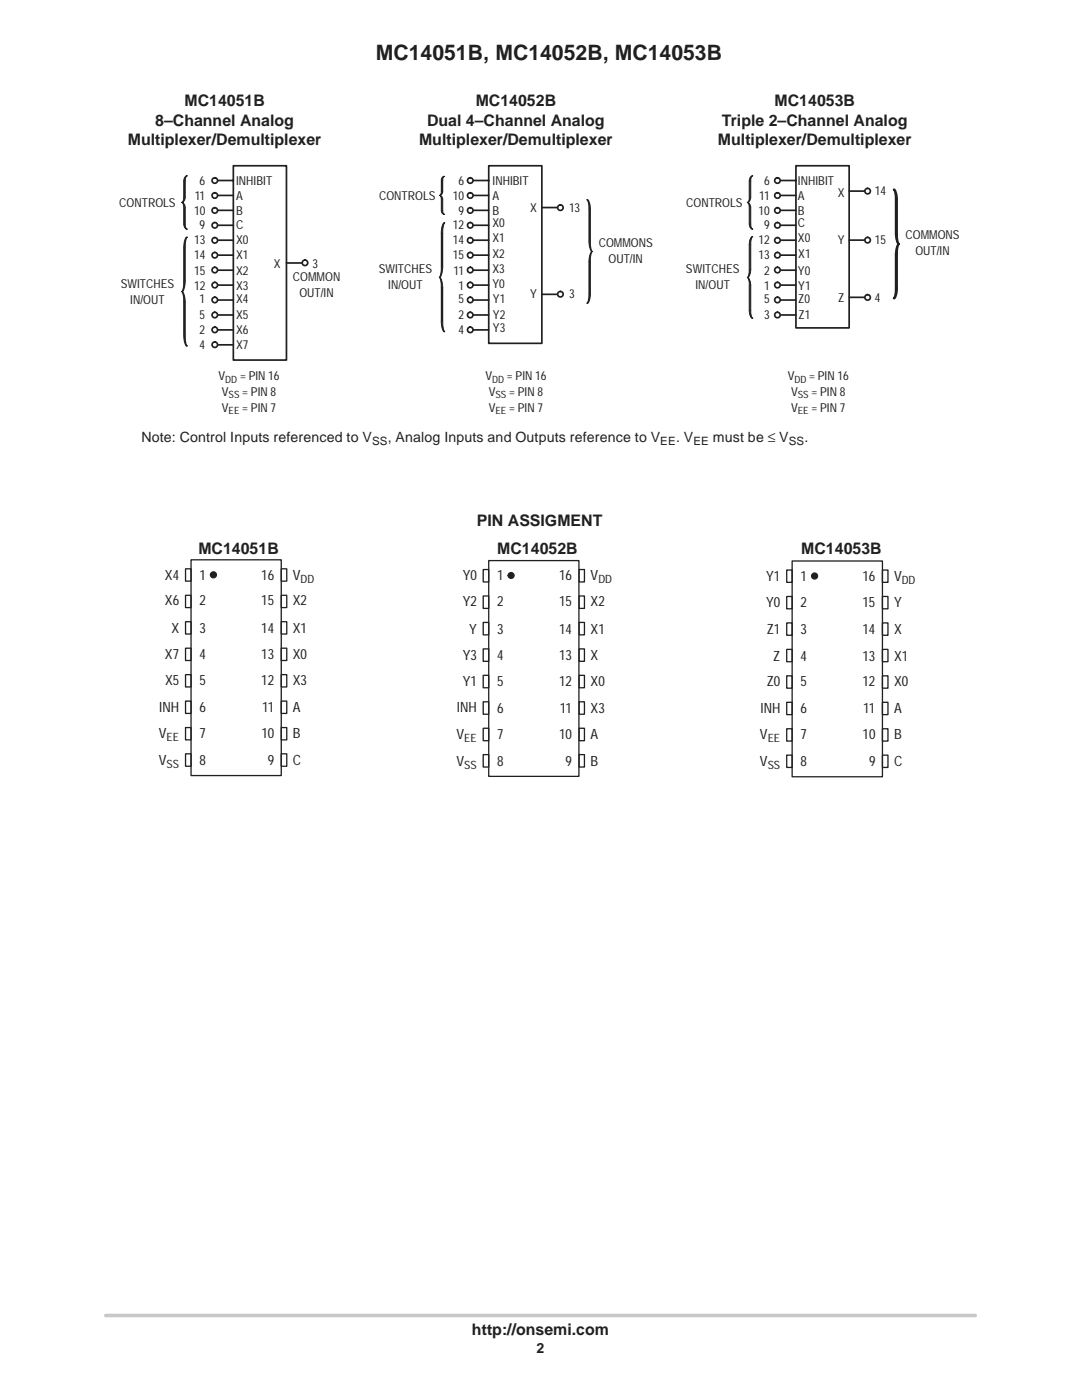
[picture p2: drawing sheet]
<svg xmlns="http://www.w3.org/2000/svg" width="216mm" height="279mm" viewBox="0 0 216 279" stroke-linecap="round" stroke-linejoin="round" font-family="sans-serif">
<path d="M21.1 262.5h173.5" fill="none" stroke="#c7c8ca" stroke-width=".72"/>
<path d="M42.9 36h3.7M46.6 33.1h10.6v38.8h-10.6z" fill="none" stroke="#231f20" stroke-width=".34"/>
<circle cx="42.9" cy="36" r=".55" fill="#fff"/>
<g fill="none" stroke="#231f20" stroke-width=".34">
<path d="M42.9 39h3.7"/>
<circle cx="42.9" cy="36" r=".55"/>
</g>
<circle cx="42.9" cy="39" r=".55" fill="#fff"/>
<g fill="none" stroke="#231f20" stroke-width=".34">
<path d="M42.9 42h3.7"/>
<circle cx="42.9" cy="39" r=".55"/>
</g>
<circle cx="42.9" cy="42" r=".55" fill="#fff"/>
<g fill="none" stroke="#231f20" stroke-width=".34">
<path d="M42.9 45h3.7"/>
<circle cx="42.9" cy="42" r=".55"/>
</g>
<circle cx="42.9" cy="45" r=".55" fill="#fff"/>
<g fill="none" stroke="#231f20" stroke-width=".34">
<path d="M42.9 47.9h3.7"/>
<circle cx="42.9" cy="45" r=".55"/>
</g>
<circle cx="42.9" cy="48" r=".55" fill="#fff"/>
<g fill="none" stroke="#231f20" stroke-width=".34">
<path d="M42.9 50.9h3.7"/>
<circle cx="42.9" cy="48" r=".55"/>
</g>
<circle cx="42.9" cy="50.9" r=".55" fill="#fff"/>
<g fill="none" stroke="#231f20" stroke-width=".34">
<path d="M42.9 53.9h3.7"/>
<circle cx="42.9" cy="50.9" r=".55"/>
</g>
<circle cx="42.9" cy="53.9" r=".55" fill="#fff"/>
<g fill="none" stroke="#231f20" stroke-width=".34">
<path d="M42.9 56.9h3.7"/>
<circle cx="42.9" cy="53.9" r=".55"/>
</g>
<circle cx="42.9" cy="56.9" r=".55" fill="#fff"/>
<g fill="none" stroke="#231f20" stroke-width=".34">
<path d="M42.9 59.9h3.7"/>
<circle cx="42.9" cy="56.9" r=".55"/>
</g>
<circle cx="42.9" cy="59.9" r=".55" fill="#fff"/>
<g fill="none" stroke="#231f20" stroke-width=".34">
<path d="M42.9 62.9h3.7"/>
<circle cx="42.9" cy="59.9" r=".55"/>
</g>
<circle cx="42.9" cy="62.9" r=".55" fill="#fff"/>
<g fill="none" stroke="#231f20" stroke-width=".34">
<path d="M42.9 65.8h3.7"/>
<circle cx="42.9" cy="62.9" r=".55"/>
</g>
<circle cx="42.9" cy="65.8" r=".55" fill="#fff"/>
<g fill="none" stroke="#231f20" stroke-width=".34">
<path d="M42.9 68.8h3.7"/>
<circle cx="42.9" cy="65.8" r=".55"/>
</g>
<circle cx="42.9" cy="68.8" r=".55" fill="#fff"/>
<g fill="none" stroke="#231f20" stroke-width=".34">
<path d="M57.2 52.5h3.7"/>
<circle cx="42.9" cy="68.8" r=".55"/>
</g>
<circle cx="60.9" cy="52.5" r=".55" fill="#fff"/>
<g fill="none" stroke="#231f20" stroke-width=".34">
<path d="M93.8 36h3.7M97.5 33.1h10.6v35.4h-10.6z"/>
<circle cx="60.9" cy="52.5" r=".55"/>
</g>
<circle cx="93.8" cy="36" r=".55" fill="#fff"/>
<g fill="none" stroke="#231f20" stroke-width=".34">
<path d="M93.8 39h3.7"/>
<circle cx="93.8" cy="36" r=".55"/>
</g>
<circle cx="93.8" cy="39" r=".55" fill="#fff"/>
<g fill="none" stroke="#231f20" stroke-width=".34">
<path d="M93.8 42h3.7"/>
<circle cx="93.8" cy="39" r=".55"/>
</g>
<circle cx="93.8" cy="42" r=".55" fill="#fff"/>
<g fill="none" stroke="#231f20" stroke-width=".34">
<path d="M93.8 45h3.7"/>
<circle cx="93.8" cy="42" r=".55"/>
</g>
<circle cx="93.8" cy="45" r=".55" fill="#fff"/>
<g fill="none" stroke="#231f20" stroke-width=".34">
<path d="M93.8 47.9h3.7"/>
<circle cx="93.8" cy="45" r=".55"/>
</g>
<circle cx="93.8" cy="48" r=".55" fill="#fff"/>
<g fill="none" stroke="#231f20" stroke-width=".34">
<path d="M93.8 50.9h3.7"/>
<circle cx="93.8" cy="48" r=".55"/>
</g>
<circle cx="93.8" cy="50.9" r=".55" fill="#fff"/>
<g fill="none" stroke="#231f20" stroke-width=".34">
<path d="M93.8 53.9h3.7"/>
<circle cx="93.8" cy="50.9" r=".55"/>
</g>
<circle cx="93.8" cy="53.9" r=".55" fill="#fff"/>
<g fill="none" stroke="#231f20" stroke-width=".34">
<path d="M93.8 56.9h3.7"/>
<circle cx="93.8" cy="53.9" r=".55"/>
</g>
<circle cx="93.8" cy="56.9" r=".55" fill="#fff"/>
<g fill="none" stroke="#231f20" stroke-width=".34">
<path d="M93.8 59.9h3.7"/>
<circle cx="93.8" cy="56.9" r=".55"/>
</g>
<circle cx="93.8" cy="59.9" r=".55" fill="#fff"/>
<g fill="none" stroke="#231f20" stroke-width=".34">
<path d="M93.8 62.9h3.7"/>
<circle cx="93.8" cy="59.9" r=".55"/>
</g>
<circle cx="93.8" cy="62.9" r=".55" fill="#fff"/>
<g fill="none" stroke="#231f20" stroke-width=".34">
<path d="M93.8 65.8h3.7"/>
<circle cx="93.8" cy="62.9" r=".55"/>
</g>
<circle cx="93.8" cy="65.8" r=".55" fill="#fff"/>
<g fill="none" stroke="#231f20" stroke-width=".34">
<path d="M108.1 41.4h3.7"/>
<circle cx="93.8" cy="65.8" r=".55"/>
</g>
<circle cx="111.8" cy="41.4" r=".55" fill="#fff"/>
<g fill="none" stroke="#231f20" stroke-width=".34">
<path d="M108.1 58.7h3.7"/>
<circle cx="111.8" cy="41.4" r=".55"/>
</g>
<circle cx="111.8" cy="58.7" r=".55" fill="#fff"/>
<g fill="none" stroke="#231f20" stroke-width=".34">
<path d="M155.1 36h3.7M158.8 33.1h10.6v32.3h-10.6z"/>
<circle cx="111.8" cy="58.7" r=".55"/>
</g>
<circle cx="155.1" cy="36" r=".55" fill="#fff"/>
<g fill="none" stroke="#231f20" stroke-width=".34">
<path d="M155.1 39h3.7"/>
<circle cx="155.1" cy="36" r=".55"/>
</g>
<circle cx="155.1" cy="39" r=".55" fill="#fff"/>
<g fill="none" stroke="#231f20" stroke-width=".34">
<path d="M155.1 42h3.7"/>
<circle cx="155.1" cy="39" r=".55"/>
</g>
<circle cx="155.1" cy="42" r=".55" fill="#fff"/>
<g fill="none" stroke="#231f20" stroke-width=".34">
<path d="M155.1 45h3.7"/>
<circle cx="155.1" cy="42" r=".55"/>
</g>
<circle cx="155.1" cy="45" r=".55" fill="#fff"/>
<g fill="none" stroke="#231f20" stroke-width=".34">
<path d="M155.1 47.9h3.7"/>
<circle cx="155.1" cy="45" r=".55"/>
</g>
<circle cx="155.1" cy="48" r=".55" fill="#fff"/>
<g fill="none" stroke="#231f20" stroke-width=".34">
<path d="M155.1 50.9h3.7"/>
<circle cx="155.1" cy="48" r=".55"/>
</g>
<circle cx="155.1" cy="50.9" r=".55" fill="#fff"/>
<g fill="none" stroke="#231f20" stroke-width=".34">
<path d="M155.1 53.9h3.7"/>
<circle cx="155.1" cy="50.9" r=".55"/>
</g>
<circle cx="155.1" cy="53.9" r=".55" fill="#fff"/>
<g fill="none" stroke="#231f20" stroke-width=".34">
<path d="M155.1 56.9h3.7"/>
<circle cx="155.1" cy="53.9" r=".55"/>
</g>
<circle cx="155.1" cy="56.9" r=".55" fill="#fff"/>
<g fill="none" stroke="#231f20" stroke-width=".34">
<path d="M155.1 59.9h3.7"/>
<circle cx="155.1" cy="56.9" r=".55"/>
</g>
<circle cx="155.1" cy="59.9" r=".55" fill="#fff"/>
<g fill="none" stroke="#231f20" stroke-width=".34">
<path d="M155.1 62.9h3.7"/>
<circle cx="155.1" cy="59.9" r=".55"/>
</g>
<circle cx="155.1" cy="62.9" r=".55" fill="#fff"/>
<g fill="none" stroke="#231f20" stroke-width=".34">
<path d="M169.4 38.1h3.7"/>
<circle cx="155.1" cy="62.9" r=".55"/>
</g>
<circle cx="173.1" cy="38.1" r=".55" fill="#fff"/>
<g fill="none" stroke="#231f20" stroke-width=".34">
<path d="M169.4 59.3h3.7"/>
<circle cx="173.1" cy="38.1" r=".55"/>
</g>
<circle cx="173.1" cy="59.4" r=".55" fill="#fff"/>
<g fill="none" stroke="#231f20" stroke-width=".34">
<path d="M169.4 47.9h3.7"/>
<circle cx="173.1" cy="59.4" r=".55"/>
</g>
<circle cx="173.1" cy="47.9" r=".55" fill="#fff"/>
<circle cx="173.1" cy="47.9" r=".55" fill="none" stroke="#231f20" stroke-width=".34"/>
<path d="M36.7 39.4h.3l-.1 .3-.5 .7 .4 .4 .2 .6h-.3l-.1-.6-.3-.4 .3-.4z" fill-rule="evenodd" fill="#231f20"/>
<path d="M36.7 36.1l-.1 3.6-.1 .5-.2 .2 .3 .4 .1 .6M37 36.1l-.1 3.4-.1 .5-.4 .4 .4 .4 .1 .5 .1 3.4M36.7 41.4v3.3" fill="none" stroke="#231f20" stroke-width=".2"/>
<path d="M36.8 36.1v3.3M36.8 41.4v3.3" fill="none" stroke="#231f20" stroke-width=".3"/>
<path d="M37 35.2l.4-.1-.4 .4v.6h-.3z" fill-rule="evenodd" fill="#231f20"/>
<path d="M37.4 35.1l-.4 .4v.6M37.4 35.1a.79 .79 0 0 0-.7 1" fill="none" stroke="#231f20" stroke-width=".2"/>
<path d="M36.7 44.7h.3v.7l.4 .3a.8 .8 0 0 1-.7-1z" fill-rule="evenodd" fill="#231f20"/>
<path d="M36.7 44.7a.79 .79 0 0 0 .7 1l-.4-.3v-.7" fill="none" stroke="#231f20" stroke-width=".2"/>
<path d="M36.7 56.1h.3l-.1 .5-.2 1-.3 .6 .3 .6 .3 1.5h-.3l-.2-1.6-.2-.5 .3-.9z" fill-rule="evenodd" fill="#231f20"/>
<path d="M36.7 49.4l-.1 7.4-.1 .9-.2 .5 .2 .5 .1 1 .1 7.3M37 49.4l-.1 7-.2 1.2-.3 .6 .3 .6 .3 1.5M37 60.3v6.7" fill="none" stroke="#231f20" stroke-width=".2"/>
<path d="M36.8 49.4v6.7M36.8 60.3v6.7" fill="none" stroke="#231f20" stroke-width=".3"/>
<path d="M36.7 67h.3v1.1l.3 1a2.3 2.3 0 0 1-.6-2.1z" fill-rule="evenodd" fill="#231f20"/>
<path d="M36.7 67a3.2 3.2 0 0 0 .6 2.1l-.3-1v-1.1" fill="none" stroke="#231f20" stroke-width=".2"/>
<path d="M37.1 47.4l.3-.1-.4 1v1.1h-.3l.1-1z" fill-rule="evenodd" fill="#231f20"/>
<path d="M36.7 49.4a3.2 3.2 0 0 1 .6-2.1l-.3 1v1.1" fill="none" stroke="#231f20" stroke-width=".2"/>
<path d="M88.1 38.3h.2v.1l-.5 .6 .3 .2 .2 .5h-.2l-.1-.5-.3-.2 .3-.3z" fill-rule="evenodd" fill="#231f20"/>
<path d="M87.7 39l.3 .4 .1 2.6M88.1 35.9l-.1 2.6-.3 .5M88.3 35.9v2.5l-.5 .6 .5 .5v2.6" fill="none" stroke="#231f20" stroke-width=".2"/>
<path d="M88.2 39.7v2.4M88.2 35.9v2.4" fill="none" stroke="#231f20" stroke-width=".28"/>
<path d="M88.3 35.3l.4-.1-.3 .2-.1 .5h-.2z" fill-rule="evenodd" fill="#231f20"/>
<path d="M88.7 35.2l-.3 .2-.1 .5M88.7 35.2a.66 .66 0 0 0-.6 .7" fill="none" stroke="#231f20" stroke-width=".2"/>
<path d="M88.1 42l.2 .1 .1 .4 .3 .3a.72 .72 0 0 1-.6-.8z" fill-rule="evenodd" fill="#231f20"/>
<path d="M88.1 42v.2a.63 .63 0 0 0 .6 .6M88.3 42.1l.1 .4 .3 .3" fill="none" stroke="#231f20" stroke-width=".2"/>
<path d="M88.1 53.3l.2-.1v.5l-.2 1.1-.3 .6 .3 .5 .2 1.5h-.2l-.1-1.1-.3-1 .2-.5z" fill-rule="evenodd" fill="#231f20"/>
<path d="M87.7 55.4l.2 .5 .1 .9 .1 7.3M88.1 53.3l-.2 1.5-.2 .5M88.1 46.6v6.6M88.3 46.6v7l-.2 1.2-.3 .6 .3 .5 .2 1.2v7" fill="none" stroke="#231f20" stroke-width=".2"/>
<path d="M88.2 46.6v6.6M88.2 57.4v6.7" fill="none" stroke="#231f20" stroke-width=".28"/>
<path d="M88 64.1h.3l.1 1.2 .3 .9a2.32 2.32 0 0 1-.7-2.1z" fill-rule="evenodd" fill="#231f20"/>
<path d="M88 64.1a3.2 3.2 0 0 0 .7 2.1l-.3-.9-.1-1.2" fill="none" stroke="#231f20" stroke-width=".2"/>
<path d="M88.5 44.5h.2l-.3 .9-.1 1.2h-.3l.1-1.1z" fill-rule="evenodd" fill="#231f20"/>
<path d="M88.3 46.6l.1-1.2 .3-1a2.32 2.32 0 0 0-.7 2.2" fill="none" stroke="#231f20" stroke-width=".2"/>
<path d="M149.5 39.4h.3v.3l-.5 .7 .3 .4 .2 .6h-.3l-.1-.6-.3-.4a.87 .87 0 0 0 .4-1z" fill-rule="evenodd" fill="#231f20"/>
<path d="M149.5 36.1v3.3M149.5 39.4l-.1 .6-.3 .4 .3 .4 .1 .6M149.8 36.1v3.4l-.2 .5-.3 .4 .3 .4 .2 .5v3.4M149.5 41.4v3.3" fill="none" stroke="#231f20" stroke-width=".2"/>
<path d="M149.7 36.1v3.3M149.7 41.4v3.3" fill="none" stroke="#231f20" stroke-width=".3"/>
<path d="M149.8 35.2l.4-.1-.3 .4-.1 .6h-.3z" fill-rule="evenodd" fill="#231f20"/>
<path d="M150.2 35.1l-.3 .4-.1 .6M150.2 35.1a.79 .79 0 0 0-.7 1" fill="none" stroke="#231f20" stroke-width=".2"/>
<path d="M149.5 44.7h.3l.1 .7 .3 .3a.8 .8 0 0 1-.7-1z" fill-rule="evenodd" fill="#231f20"/>
<path d="M149.5 44.7a.79 .79 0 0 0 .7 1l-.3-.3-.1-.7" fill="none" stroke="#231f20" stroke-width=".2"/>
<path d="M149.5 53.8h.3l-.2 1.2-.3 .4 .3 .4 .2 .8v.4l-.3-.1a1.94 1.94 0 0 0-.4-1.5 1.97 1.97 0 0 0 .4-1.6z" fill-rule="evenodd" fill="#231f20"/>
<path d="M149.5 53.8a2.06 2.06 0 0 1-.4 1.6 1.85 1.85 0 0 1 .4 1.5v5M149.5 48.8v5M149.8 53.8l-.2 1.2-.3 .4 .3 .4 .2 1.2M149.8 48.8v5M149.8 56.9v5.1" fill="none" stroke="#231f20" stroke-width=".2"/>
<path d="M149.7 48.8v5M149.7 56.9v5.1" fill="none" stroke="#231f20" stroke-width=".3"/>
<path d="M149.5 61.9l.3 .1a1.91 1.91 0 0 0 .4 1.5 1.74 1.74 0 0 1-.7-1.6z" fill-rule="evenodd" fill="#231f20"/>
<path d="M149.5 61.9v.5a1.11 1.11 0 0 0 .7 1.1 1.83 1.83 0 0 1-.4-1.5" fill="none" stroke="#231f20" stroke-width=".2"/>
<path d="M149.9 47.3l.3-.1a1.91 1.91 0 0 0-.4 1.6h-.3v-.2l.1-.7z" fill-rule="evenodd" fill="#231f20"/>
<path d="M149.8 48.8a1.83 1.83 0 0 1 .4-1.6h-.1a1.85 1.85 0 0 0-.6 1.6" fill="none" stroke="#231f20" stroke-width=".2"/>
<path d="M117.5 48.2h.3l.1 1.1 .3 .9-.3 .9-.1 1.1h-.3v-.5l.2-1 .4-.5-.4-.6z" fill-rule="evenodd" fill="#231f20"/>
<path d="M117.5 41.8v6.7l.2 1.1 .4 .6-.4 .5-.2 1.2v6.6M117.8 48.2l.1 1.1 .3 .9-.3 .5-.1 .9v6.9M117.8 41.9v6.3" fill="none" stroke="#231f20" stroke-width=".2"/>
<path d="M117.7 41.8v6.4M117.7 52.2v6.3" fill="none" stroke="#231f20" stroke-width=".28"/>
<path d="M117.5 58.5h.3a2.92 2.92 0 0 1-.6 2l.3-.9z" fill-rule="evenodd" fill="#231f20"/>
<path d="M117.8 58.5a2.92 2.92 0 0 1-.6 2l.3-.9v-1.1" fill="none" stroke="#231f20" stroke-width=".2"/>
<path d="M117.1 39.9h.1a2.14 2.14 0 0 1 .6 2l-.3-.1v-1.1z" fill-rule="evenodd" fill="#231f20"/>
<path d="M117.5 41.8v-1.1l-.3-.8a2.14 2.14 0 0 1 .6 2" fill="none" stroke="#231f20" stroke-width=".2"/>
<path d="M178.7 46.6h.3l.1 1.2 .3 .9-.3 .9-.1 1.2h-.3l.2-1.5 .4-.6-.4-.6z" fill-rule="evenodd" fill="#231f20"/>
<path d="M178.7 39.9v7l.2 1.2 .4 .6-.4 .6-.2 1.2v7M179 39.9v6.7M179 46.6l.1 1.2 .3 .9M179.4 48.7l-.3 .5-.1 1v7.3" fill="none" stroke="#231f20" stroke-width=".34"/>
<path d="M178.9 39.9v6.7M178.9 50.8v6.7" fill="none" stroke="#231f20" stroke-width=".28"/>
<path d="M178.7 57.5l.3-.1a3.2 3.2 0 0 1-.6 2.2l.3-1z" fill-rule="evenodd" fill="#231f20"/>
<path d="M178.7 57.5l-.1 1.5-.3 .5M179 57.4a3.2 3.2 0 0 1-.6 2.2l-.1-.1" fill="none" stroke="#231f20" stroke-width=".34"/>
<path d="M178.3 37.8h.1a2.32 2.32 0 0 1 .6 2.1h-.3v-1.2z" fill-rule="evenodd" fill="#231f20"/>
<path d="M178.3 37.8h.1a2.32 2.32 0 0 1 .6 2.1M178.3 37.8l.4 .9v1.2" fill="none" stroke="#231f20" stroke-width=".34"/>
<g fill="none" stroke="#231f20" stroke-width=".26">
<path d="M37 113.5h1.1v2.5h-1.1zM37 118.8h1.1v2.5h-1.1zM38.1 111.7h18v43.1h-18zM56.1 113.5h1.1v2.5h-1.1zM56.1 118.8h1.1v2.5h-1.1zM96.4 113.7h1.1v2.4h-1.1zM96.4 118.9h1.1v2.5h-1.1zM97.5 111.9h18v43h-18zM115.5 113.7h1.1v2.4h-1.1zM115.5 118.9h1.1v2.5h-1.1zM157 113.8h1.1v2.4h-1.1zM157 119h1.1v2.5h-1.1z"/>
<path d="M158.1 112h18v43h-18zM176.1 113.8h1.1v2.4h-1.1zM176.1 119h1.1v2.5h-1.1zM37 124.1h1.1v2.4h-1.1zM37 129.4h1.1v2.4h-1.1zM37 134.6h1.1v2.5h-1.1zM37 139.9h1.1v2.5h-1.1zM56.1 124.1h1.1v2.4h-1.1zM56.1 129.4h1.1v2.4h-1.1zM56.1 134.6h1.1v2.5h-1.1zM56.1 139.9h1.1v2.5h-1.1zM96.4 124.2h1.1v2.5h-1.1z"/>
<path d="M96.4 129.5h1.1v2.5h-1.1zM96.4 134.8h1.1v2.5h-1.1zM115.5 124.2h1.1v2.5h-1.1zM115.5 129.5h1.1v2.5h-1.1zM115.5 134.8h1.1v2.5h-1.1zM157 124.3h1.1v2.5h-1.1zM157 129.6h1.1v2.5h-1.1zM157 134.9h1.1v2.4h-1.1zM176.1 124.3h1.1v2.5h-1.1zM176.1 129.6h1.1v2.5h-1.1zM176.1 134.9h1.1v2.4h-1.1zM37 145.2h1.1v2.5h-1.1z"/>
<path d="M37 150.4h1.1v2.5h-1.1zM56.1 145.2h1.1v2.5h-1.1zM56.1 150.4h1.1v2.5h-1.1zM96.4 140.1h1.1v2.4h-1.1zM96.4 145.3h1.1v2.5h-1.1zM96.4 150.6h1.1v2.5h-1.1zM115.5 140.1h1.1v2.4h-1.1zM115.5 145.3h1.1v2.5h-1.1zM115.5 150.6h1.1v2.5h-1.1zM157 140.2h1.1v2.4h-1.1zM157 145.4h1.1v2.5h-1.1zM157 150.7h1.1v2.5h-1.1z"/>
<path d="M176.1 140.2h1.1v2.4h-1.1zM176.1 145.4h1.1v2.5h-1.1zM176.1 150.7h1.1v2.5h-1.1z"/>
</g>
<g fill="#231f20" stroke="#231f20" stroke-width=".2">
<circle cx="42.6" cy="114.7" r=".62"/>
<circle cx="102" cy="114.8" r=".61"/>
<circle cx="162.5" cy="115" r=".62"/>
</g>
<text font-size="4.2" fill="#231f20" x="75" y="11.9">MC14051B, MC14052B, MC14053B</text>
<g font-size="3.2" fill="#231f20">
<text x="36.8" y="21.2">MC14051B</text>
<text x="94.9" y="21.2">MC14052B</text>
<text x="154.6" y="21.2">MC14053B</text>
<text x="25.5" y="28.9">Multiplexer/Demultiplexer</text>
<text x="31" y="25.1">8–Channel Analog</text>
<text x="83.6" y="28.9">Multiplexer/Demultiplexer</text>
<text x="85.2" y="25.1">Dual 4–Channel Analog</text>
<text x="143.3" y="28.9">Multiplexer/Demultiplexer</text>
<text x="144.1" y="25.1">Triple 2–Channel Analog</text>
<text x="95.1" y="105.1">PIN ASSIGMENT</text>
<text x="39.6" y="110.5">MC14051B</text>
<text x="99.2" y="110.5">MC14052B</text>
<text x="159.9" y="110.5">MC14053B</text>
<text x="94.2" y="266.4">http://onsemi.com</text>
</g>
<g font-size="2.8" fill="#231f20">
<text x="28.2" y="88.3">Note: Control Inputs referenced to V</text>
<text x="77.4" y="88.3">, Analog Inputs and Outputs reference to V</text>
<text x="134.9" y="88.3">. V</text>
<text x="142.2" y="88.3">must be ≤ V</text>
<text x="160.5" y="88.3">.</text>
<text x="32.9" y="115.7">X4</text>
<text x="39.8" y="115.7">1</text>
<text x="52.1" y="115.7">16</text>
<text x="58.4" y="115.7">V</text>
<text x="92.3" y="115.8">Y0</text>
<text x="99.2" y="115.8">1</text>
<text x="111.6" y="115.8">16</text>
<text x="117.9" y="115.8">V</text>
<text x="152.9" y="115.9">Y1</text>
<text x="159.8" y="115.9">1</text>
<text x="172.1" y="115.9">16</text>
<text x="178.4" y="115.9">V</text>
<text x="32.9" y="120.8">X6</text>
<text x="39.8" y="120.8">2</text>
<text x="52.1" y="120.8">15</text>
<text x="58.4" y="120.8">X2</text>
<text x="92.3" y="121">Y2</text>
<text x="99.2" y="121">2</text>
<text x="111.6" y="121">15</text>
<text x="117.9" y="121">X2</text>
<text x="152.9" y="121">Y0</text>
<text x="159.8" y="121">2</text>
<text x="172.1" y="121">15</text>
<text x="178.4" y="121">Y</text>
<text x="32.9" y="131.6">X7</text>
<text x="34.2" y="126.3">X</text>
<text x="39.8" y="131.6">4</text>
<text x="39.8" y="126.3">3</text>
<text x="52.1" y="131.6">13</text>
<text x="52.1" y="126.3">14</text>
<text x="58.4" y="131.6">X0</text>
<text x="58.4" y="126.3">X1</text>
<text x="92.3" y="131.8">Y3</text>
<text x="93.6" y="126.4">Y</text>
<text x="99.2" y="131.8">4</text>
<text x="99.2" y="126.4">3</text>
<text x="111.6" y="131.8">13</text>
<text x="111.6" y="126.4">14</text>
<text x="117.9" y="131.8">X</text>
<text x="117.9" y="126.4">X1</text>
<text x="153" y="126.5">Z1</text>
<text x="154.3" y="131.8">Z</text>
<text x="159.8" y="131.8">4</text>
<text x="159.8" y="126.5">3</text>
<text x="172.1" y="131.8">13</text>
<text x="172.1" y="126.5">14</text>
<text x="178.4" y="131.8">X1</text>
<text x="178.4" y="126.5">X</text>
<text x="32.9" y="136.7">X5</text>
<text x="39.8" y="136.7">5</text>
<text x="52.1" y="136.7">12</text>
<text x="58.4" y="136.7">X3</text>
<text x="92.3" y="136.9">Y1</text>
<text x="99.2" y="136.9">5</text>
<text x="111.6" y="136.9">12</text>
<text x="117.9" y="136.9">X0</text>
<text x="153" y="136.9">Z0</text>
<text x="159.8" y="136.9">5</text>
<text x="172.1" y="136.9">12</text>
<text x="178.4" y="136.9">X0</text>
<text x="31.8" y="142">INH</text>
<text x="39.8" y="142.1">6</text>
<text x="52.3" y="142.1">11</text>
<text x="58.4" y="142.1">A</text>
<text x="91.2" y="142.2">INH</text>
<text x="99.2" y="142.3">6</text>
<text x="111.7" y="142.3">11</text>
<text x="117.9" y="142.3">X3</text>
<text x="151.7" y="142.3">INH</text>
<text x="159.8" y="142.4">6</text>
<text x="172.3" y="142.4">11</text>
<text x="178.4" y="142.4">A</text>
<text x="31.7" y="147.3">V</text>
<text x="39.8" y="147.3">7</text>
<text x="52.2" y="147.3">10</text>
<text x="58.4" y="147.3">B</text>
<text x="91.1" y="147.4">V</text>
<text x="99.2" y="147.4">7</text>
<text x="111.6" y="147.4">10</text>
<text x="117.9" y="147.4">A</text>
<text x="151.6" y="147.5">V</text>
<text x="159.8" y="147.5">7</text>
<text x="172.1" y="147.5">10</text>
<text x="178.4" y="147.5">B</text>
<text x="31.7" y="152.7">V</text>
<text x="39.8" y="152.7">8</text>
<text x="53.4" y="152.7">9</text>
<text x="58.4" y="152.7">C</text>
<text x="91.1" y="152.9">V</text>
<text x="99.2" y="152.9">8</text>
<text x="112.9" y="152.9">9</text>
<text x="117.9" y="152.9">B</text>
<text x="151.6" y="153">V</text>
<text x="159.8" y="153">8</text>
<text x="173.4" y="153">9</text>
<text x="178.4" y="153">C</text>
<text x="107.1" y="270">2</text>
</g>
<g font-size="2.5" fill="#231f20">
<text x="23.8" y="41.2">CONTROLS</text>
<text x="38.9" y="39.9">11</text>
<text x="39.8" y="36.8">6</text>
<text x="47.1" y="36.8">INHIBIT</text>
<text x="47.1" y="39.9">A</text>
<text x="75.6" y="39.9">CONTROLS</text>
<text x="90.4" y="39.9">10</text>
<text x="91.5" y="36.8">6</text>
<text x="98.3" y="36.8">INHIBIT</text>
<text x="98.3" y="39.9">A</text>
<text x="136.9" y="41.2">CONTROLS</text>
<text x="151.5" y="39.9">11</text>
<text x="152.5" y="36.8">6</text>
<text x="159.2" y="36.8">INHIBIT</text>
<text x="159.2" y="39.9">A</text>
<text x="167.2" y="39.2">X</text>
<text x="174.5" y="38.9">14</text>
<text x="38.7" y="42.9">10</text>
<text x="39.8" y="45.7">9</text>
<text x="47.1" y="42.9">B</text>
<text x="47.1" y="45.7">C</text>
<text x="90.4" y="45.7">12</text>
<text x="91.5" y="42.9">9</text>
<text x="98.3" y="42.9">B</text>
<text x="98.3" y="45.3">X0</text>
<text x="105.8" y="42.3">X</text>
<text x="113.5" y="42.3">13</text>
<text x="151.3" y="42.9">10</text>
<text x="152.5" y="45.7">9</text>
<text x="159.2" y="42.9">B</text>
<text x="159.2" y="45.3">C</text>
<text x="180.7" y="47.7">COMMONS</text>
<text x="38.7" y="51.8">14</text>
<text x="38.7" y="48.7">13</text>
<text x="47.1" y="48.7">X0</text>
<text x="47.1" y="51.8">X1</text>
<text x="54.7" y="53.4">X</text>
<text x="62.4" y="53.4">3</text>
<text x="90.4" y="51.8">15</text>
<text x="90.4" y="48.7">14</text>
<text x="98.3" y="48.4">X1</text>
<text x="98.3" y="51.4">X2</text>
<text x="119.5" y="49.4">COMMONS</text>
<text x="121.4" y="52.5">OUT/IN</text>
<text x="151.3" y="51.8">13</text>
<text x="151.3" y="48.7">12</text>
<text x="159.2" y="48.4">X0</text>
<text x="159.3" y="51.4">X1</text>
<text x="167.2" y="48.7">Y</text>
<text x="174.5" y="48.7">15</text>
<text x="182.7" y="50.8">OUT/IN</text>
<text x="24.1" y="57.5">SWITCHES</text>
<text x="38.7" y="57.9">12</text>
<text x="38.7" y="54.8">15</text>
<text x="47.1" y="54.8">X2</text>
<text x="47.1" y="57.9">X3</text>
<text x="58.5" y="56.2">COMMON</text>
<text x="59.7" y="59.3">OUT/IN</text>
<text x="75.6" y="54.5">SWITCHES</text>
<text x="77.5" y="57.6">IN/OUT</text>
<text x="90.5" y="54.8">11</text>
<text x="91.5" y="57.9">1</text>
<text x="98.3" y="54.5">X3</text>
<text x="98.3" y="57.5">Y0</text>
<text x="105.8" y="59.5">Y</text>
<text x="113.5" y="59.5">3</text>
<text x="136.9" y="54.5">SWITCHES</text>
<text x="138.8" y="57.6">IN/OUT</text>
<text x="152.5" y="57.9">1</text>
<text x="152.5" y="54.8">2</text>
<text x="159.2" y="54.8">Y0</text>
<text x="159.3" y="57.9">Y1</text>
<text x="26" y="60.7">IN/OUT</text>
<text x="39.8" y="63.6">5</text>
<text x="39.8" y="60.6">1</text>
<text x="47.1" y="60.6">X4</text>
<text x="47.1" y="63.6">X5</text>
<text x="91.5" y="63.6">2</text>
<text x="91.5" y="60.6">5</text>
<text x="98.4" y="60.6">Y1</text>
<text x="98.4" y="63.6">Y2</text>
<text x="152.5" y="63.6">3</text>
<text x="152.5" y="60.6">5</text>
<text x="159.3" y="60.6">Z0</text>
<text x="159.4" y="63.6">Z1</text>
<text x="167.3" y="60.2">Z</text>
<text x="174.5" y="60.2">4</text>
<text x="39.8" y="69.7">4</text>
<text x="39.8" y="66.7">2</text>
<text x="47.1" y="66.7">X6</text>
<text x="47.1" y="69.7">X7</text>
<text x="91.5" y="66.7">4</text>
<text x="98.4" y="66.3">Y3</text>
<text x="43.6" y="75.8">V</text>
<text x="47.9" y="75.8">= PIN 16</text>
<text x="96.9" y="75.8">V</text>
<text x="101.2" y="75.8">= PIN 16</text>
<text x="157.2" y="75.8">V</text>
<text x="161.5" y="75.8">= PIN 16</text>
<text x="44.3" y="82.2">V</text>
<text x="44.3" y="79">V</text>
<text x="48.4" y="79">= PIN 8</text>
<text x="48.4" y="82.2">= PIN 7</text>
<text x="97.5" y="82.2">V</text>
<text x="97.5" y="79">V</text>
<text x="101.6" y="79">= PIN 8</text>
<text x="101.6" y="82.2">= PIN 7</text>
<text x="157.8" y="82.2">V</text>
<text x="157.8" y="79">V</text>
<text x="161.9" y="79">= PIN 8</text>
<text x="161.9" y="82.2">= PIN 7</text>
</g>
<g font-size="2.3" fill="#231f20">
<text x="74.2" y="88.9">SS</text>
<text x="131.8" y="88.9">EE</text>
<text x="138.4" y="88.9">EE</text>
<text x="157.4" y="88.9">SS</text>
<text x="60" y="116.3">DD</text>
<text x="119.4" y="116.4">DD</text>
<text x="179.9" y="116.5">DD</text>
<text x="33.2" y="147.9">EE</text>
<text x="92.6" y="148">EE</text>
<text x="153.2" y="148.1">EE</text>
<text x="33.2" y="153.3">SS</text>
<text x="92.6" y="153.5">SS</text>
<text x="153.2" y="153.6">SS</text>
</g>
<g font-size="2" fill="#231f20">
<text x="44.9" y="76.3">DD</text>
<text x="98.2" y="76.3">DD</text>
<text x="158.5" y="76.3">DD</text>
<text x="45.6" y="79.5">SS</text>
<text x="45.6" y="82.7">EE</text>
<text x="98.9" y="79.5">SS</text>
<text x="98.9" y="82.7">EE</text>
<text x="159.2" y="79.5">SS</text>
<text x="159.2" y="82.7">EE</text>
</g>
</svg>
